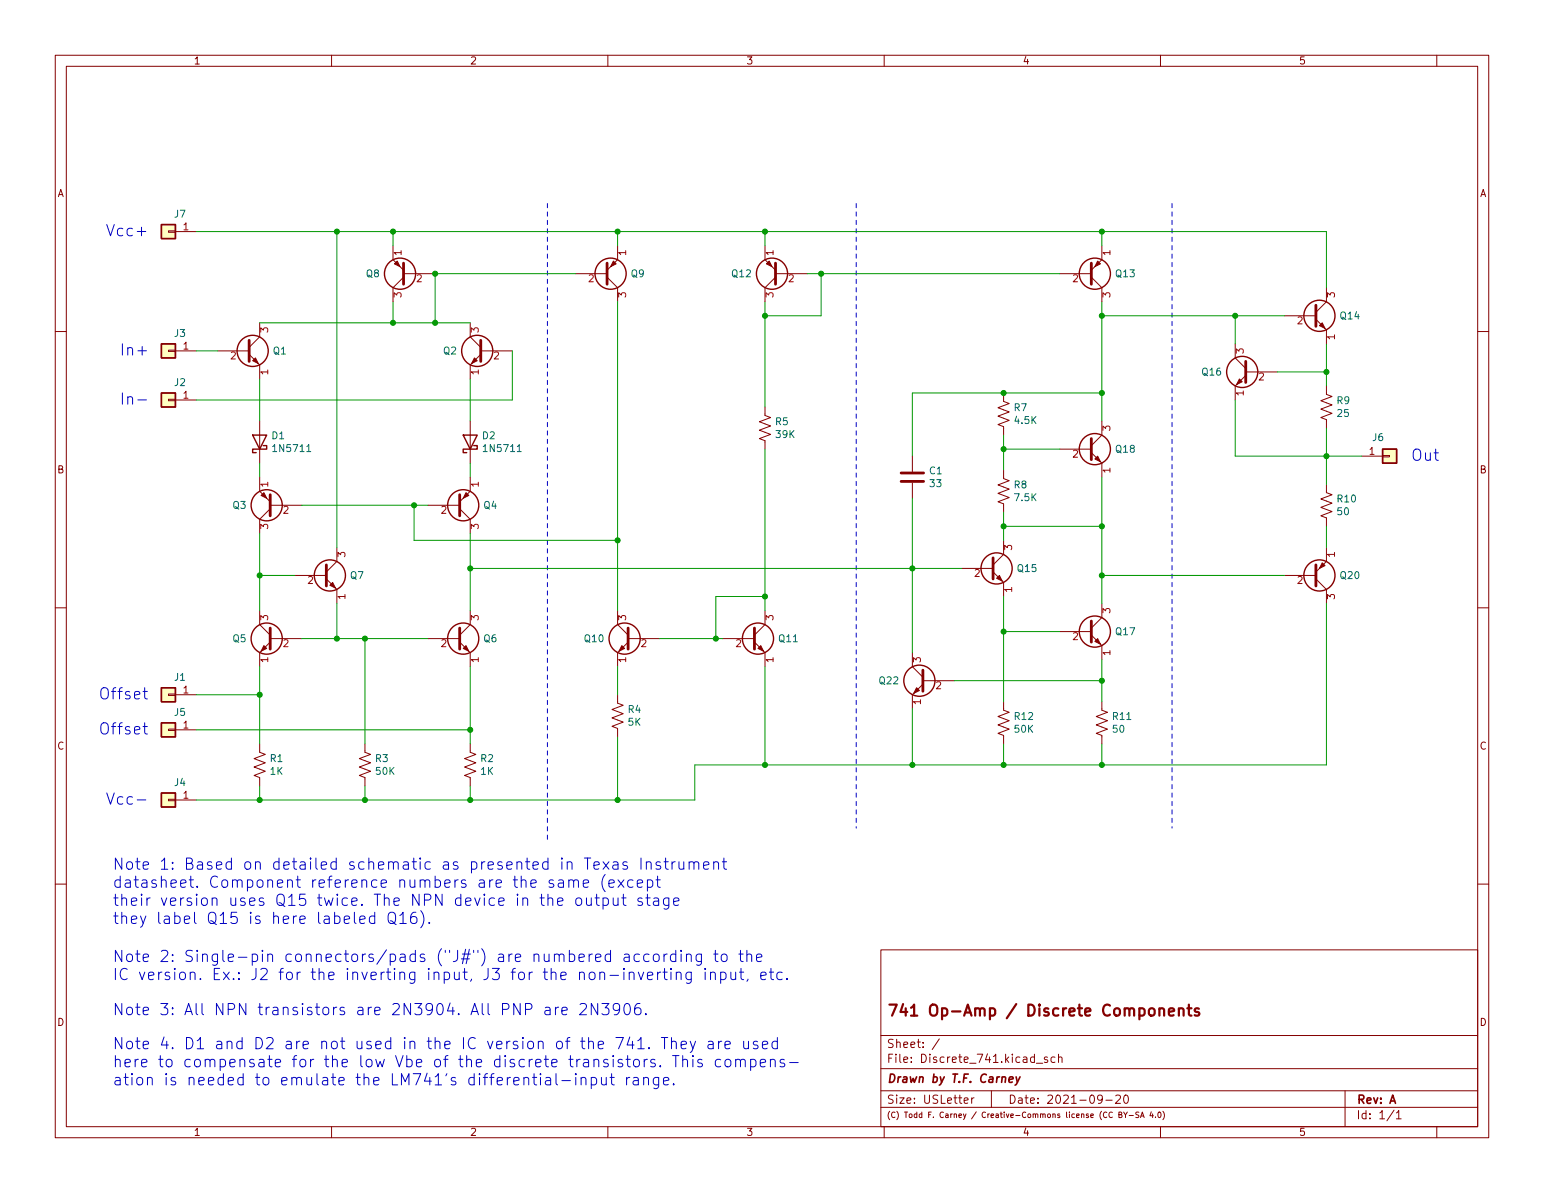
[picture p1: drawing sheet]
<svg xmlns="http://www.w3.org/2000/svg" width="279mm" height="216mm" viewBox="0 0 279 216" stroke-linecap="round" stroke-linejoin="round" font-family="sans-serif">
<g fill="none" stroke="#840000" stroke-width=".18">
<path d="M10 10h259.4v195.9h-259.4zM12 12h255.4v191.9h-255.4zM60 10v2M110 10v2M160 10v2M210 10v2M260 10v2M10 60h2M30.5 41.8h1.2v.2h-1.2zM31.7 41.9h3.9M47 58.4v2.6l-1.9 1.9M71.1 44.5v2.5l1.9 1.9"/>
<path d="M73 49.5h5.7M73 50.2l-1.9 1.9v2.5M85.1 58.4v2.6l1.9 1.9M104.1 49.5h5.8M109.9 50.2l1.9 1.9v2.5M111.8 44.5v2.5l-1.9 1.9M138.4 44.5v2.5l1.9 1.9M140.3 50.2l-1.9 1.9v2.5M140.3 49.5h5.7M191.8 49.5h5.7M197.5 50.2l1.9 1.9v2.5M199.4 44.5v2.5l-1.9 1.9"/>
<path d="M232.4 57.2h5.7M238.1 57.8l1.9 1.9v2.5M240 52.1v2.5l-1.9 1.9M267.4 60h2M30.5 72.3h1.2v.2h-1.2zM30.5 63.4h1.2v.2h-1.2zM31.7 63.5h3.9M31.7 72.4h3.9M39.4 63.5h5.7M45.1 64.1l1.9 1.9v2.6M47 76.2v7.6M85.1 76.2v7.6"/>
<path d="M87 64.1l-1.9 1.9v2.6M87 63.5h5.7M138.4 73.7v1.5l1 .4-2 .7 2 .8-2 .8 2 .7-2 .8 1 .4v1.5M181.6 71.1v1.5l1 .4-2 .8 2 .7-2 .8 2 .8-2 .7 1 .4v1.5M199.4 76.2v2.5l-1.9 1.9M223.5 62.2v2.6l1.9 1.9M225.4 67.9l-1.9 2v2.5M225.4 67.3h5.7M240 69.9v1.5l1 .4-2 .7 2 .8-2 .7 2 .8-2 .8 1 .3v1.6M47 86.4v2.5l1.9 1.9M48.9 92.1l-1.9 1.9v2.5M48.9 91.4h5.7"/>
<path d="M61 99.1v2.5l-1.9 1.9M77.5 91.4h5.7M83.2 92.1l1.9 1.9v2.5M85.1 86.4v2.5l-1.9 1.9M165.1 82.6v2.7M165.1 87.4v2.8M181.6 85.1v1.5l1 .4-2 .8 2 .7-2 .8 2 .7-2 .8 1 .4v1.5M181.6 97.8v2.5l-1.9 1.9M191.8 81.3h5.7M197.5 81.9l1.9 1.9v2.6M240 99.1v2.5l-1.9 1.9M240 87.6v1.6l1 .3-2 .8 2 .8-2 .7 2 .8-2 .7 1 .4v1.6"/>
<path d="M246.4 82.6h3.8M250.2 82.4h1.3v.3h-1.3zM10 110h2M47 110.5v2.5l1.9 1.9M48.9 116.2l-1.9 1.9v2.6M48.9 115.6h5.7M53.3 104.1h5.8M59.1 104.8l1.9 1.9v2.5M77.5 115.6h5.7M83.2 116.2l1.9 1.9v2.6M85.1 110.5v2.5l-1.9 1.9M111.8 110.5v2.5l1.9 1.9"/>
<path d="M113.7 116.2l-1.9 1.9v2.6M113.7 115.6h5.7M130.8 115.6h5.7M136.5 116.2l1.9 1.9v2.6M138.4 110.5v2.5l-1.9 1.9M165.1 118.1v2.6l1.9 1.9M174 102.9h5.7M179.7 103.5l1.9 1.9v2.6M191.8 114.3h5.7M197.5 114.9l1.9 1.9v2.6M199.4 109.2v2.6l-1.9 1.9M232.4 104.1h5.7"/>
<path d="M238.1 104.8l1.9 1.9v2.5M267.4 110h2M30.5 125.6h1.2v.3h-1.2zM30.5 132h1.2v.2h-1.2zM31.7 125.7h3.9M31.7 132.1h3.9M47 134.6v1.5l1 .4-2 .8 2 .7-2 .8 2 .8-2 .7 1 .4v1.5M66 134.6v1.5l1.1 .4-2.1 .8 2.1 .7-2.1 .8 2.1 .8-2.1 .7 1 .4v1.5M85.1 134.6v1.5l1 .4-2 .8 2 .7-2 .8 2 .8-2 .7 1 .4v1.5M111.8 125.7v1.6l1 .3-2.1 .8 2.1 .8-2.1 .7 2.1 .8-2.1 .7 1.1 .4v1.6M167 123.8l-1.9 1.9v2.6M167 123.2h5.7"/>
<path d="M181.6 127v1.5l1 .4-2 .8 2 .7-2 .8 2 .8-2 .7 1 .4v1.5M199.4 127v1.5l1 .4-2 .8 2 .7-2 .8 2 .8-2 .7 1 .4v1.5M10 160h2M30.5 144.7h1.2v.2h-1.2zM31.7 144.8h3.9M267.4 160h2M159.4 171.9h108v32h-108zM159.4 197.4h108M159.4 193.4h108M159.4 187.4h108M170 188l-1.3 1.9M174.5 199.2l.7-.2-.1-.3h-.4l-.2 .2v.7h.6"/>
<path d="M175.8 198.7v1M176.3 198.7h-.3l-.2 .3M179.4 197.4v3M187.5 192.4h1.2M189.5 191.4l-.3-.1-.2 .2v.2l.5 .2v.3h-.5M190.9 191.4l-.4-.1-.3 .3v.4l.1 .2h.6M191.5 191.4l.3-.1 .3 .1 .1 .9M191.5 190.8v1.5M199.5 198.8l-.3 .3h-.3l-.3-.3 .2-.6h.4l.2 .1a.99 .99 0 0 1-.4 1.4h-.2M200.1 199.1h1.2M201.9 198.3l.6-.1 .2 .1 .1 .3-1 1.1h1M203.5 198.3l.2-.1a.8 .8 0 0 1 .5 .7 .8 .8 0 0 1-.5 .8l-.2-.2-.2-.4z"/>
<path d="M243.4 197.4v6.5M60 203.9v2M110 203.9v2M159.4 200.4h108M160 203.9v2M201.3 201.3a.44 .44 0 0 0-.6 .5 .44 .44 0 0 0 .6 .4M202.5 201.7h.4l.1-.4h-.5v1h.4l.1-.4-.2-.2M203.3 201.3l.4 .5 .3-.5M203.7 201.8v.5M204.3 201.9h.8M206.1 201.3h-.4l-.2 .1 .1 .3 .4 .2v.3h-.5M206.4 202.3l.3-1 .3 1"/>
<path d="M206.5 202h.5M208.3 201.2l-.2 .7h.6M208.6 201.6v.7M209.1 202.2v.1M209.7 201.3h.1a.53 .53 0 0 1 .3 .5 .53 .53 0 0 1-.3 .5 .66 .66 0 0 1-.1-1zM210 203.9v2M210.4 201.1a1.15 1.15 0 0 1 0 1.5M252.3 200.9l-1.3 1.9M252.7 201.4l.4-.4v1.5M252.7 202.5h.8M260 203.9v2"/>
</g>
<path d="M182.6 195.4l.7-.2v-.2h-.6l-.1 .7 .1 .2 .5-.1M183.9 194.9l.2 1M184.6 194.9l-.7 1.3-.2 .2" fill="none" stroke="#840000" stroke-width=".3"/>
<path d="M208 182.7a.54 .54 0 0 1 .5-.2 .54 .54 0 0 1 .4 .4v.5a.54 .54 0 0 1-.5 .4 .54 .54 0 0 1-.5-.4zM209.8 182.7a.5 .5 0 0 1 .9 .1v1M209.8 182.5v1.3M211.5 183.1l1-.2-.1-.3-.6-.1-.3 .3 .1 .9 .2 .1 .6-.1M213.3 182.7a.5 .5 0 0 1 .9 .1v1M213.3 182.5v1.3M214.9 182.5h.7M215.1 181.8v1.7l.1 .2 .4 .1M216.9 182.6l-.4-.1-.3 .3 .1 .2 .6 .2 .1 .2-.1 .3-.1 .1-.6-.1" fill="none" stroke="#840000" stroke-width=".4"/>
<g fill="none" stroke="#840000" stroke-width=".51">
<path d="M73 47.6v3.8M109.9 47.6v3.8M140.3 47.6v3.8M197.5 47.6v3.8M238.1 55.2v3.9M45.1 61.6v3.8M87 61.6v3.8M197.5 79.4v3.8M225.4 65.4v3.8M48.9 89.5v3.8M83.2 89.5v3.8M163.1 87.1h4"/>
<path d="M163.1 85.6h4M48.9 113.7v3.8M59.1 102.2v3.8M83.2 113.7v3.8M113.7 113.7v3.8M136.5 113.7v3.8M179.7 101v3.8M197.5 112.4v3.8M238.1 102.2v3.8M167 121.3v3.8"/>
</g>
<g fill="#840000" stroke="#840000" stroke-width=".18">
<path d="M198.1 116.1l.5-.5 .5 1z"/>
<path d="M224.3 68.6l.5 .5-1 .5z"/>
<path d="M239.3 101.9l.5 .5-1 .5z"/>
<path d="M138.7 47.8l.5-.6 .5 1.1z"/>
<path d="M180.3 104.6l.5-.5 .6 1.1z"/>
<path d="M238.8 58.9l.5-.5 .5 1z"/>
<path d="M165.9 124.5l.5 .5-1 .5z"/>
<path d="M198.6 47.2l.5 .6-1 .5z"/>
<path d="M198.1 83.1l.5-.5 .5 1z"/>
<path d="M112.5 116.8l.5 .5-1 .6z"/>
<path d="M111 47.2l.5 .6-1 .5z"/>
<path d="M137.2 117.3l.5-.5 .5 1.1z"/>
<path d="M47.8 116.8l.5 .5-1.1 .6z"/>
<path d="M59.7 105.9l.5-.5 .5 1z"/>
<path d="M83.8 117.3l.5-.5 .5 1.1z"/>
<path d="M71.4 47.8l.5-.6 .5 1.1z"/>
<path d="M84.3 89.2l.5 .5-1 .5z"/>
<path d="M47.2 89.7l.6-.5 .5 1z"/>
<path d="M85.9 64.8l.5 .5-1.1 .5z"/>
<path d="M46.2 64.8l.5 1-1-.5z"/>
</g>
<g fill="none" stroke="#840000" stroke-width=".25">
<path d="M29.2 40.6h2.5v2.6h-2.5zM29.2 71.1h2.5v2.6h-2.5zM29.2 62.2h2.5v2.6h-2.5zM45.7 78.7h2.6l-1.3 2.6zM83.8 78.7h2.6l-1.3 2.6zM47.6 80.6h.7v.7h-2.6v.6h.7M85.7 80.6h.7v.7h-2.6v.6h.7M250.2 81.3h2.5v2.5h-2.5zM29.2 124.5h2.5v2.5h-2.5zM29.2 130.8h2.5v2.6h-2.5zM29.2 143.5h2.5v2.6h-2.5z"/>
<circle cx="72.4" cy="49.5" r="2.82"/>
<circle cx="110.5" cy="49.5" r="2.82"/>
<circle cx="139.7" cy="49.5" r="2.82"/>
<circle cx="198.1" cy="49.5" r="2.82"/>
<circle cx="238.8" cy="57.1" r="2.82"/>
<circle cx="45.7" cy="63.5" r="2.82"/>
<circle cx="86.4" cy="63.5" r="2.82"/>
<circle cx="224.8" cy="67.3" r="2.82"/>
<circle cx="48.3" cy="91.4" r="2.82"/>
<circle cx="83.8" cy="91.4" r="2.82"/>
<circle cx="198.1" cy="81.3" r="2.82"/>
<circle cx="48.3" cy="115.6" r="2.82"/>
<circle cx="59.7" cy="104.1" r="2.82"/>
<circle cx="83.8" cy="115.6" r="2.82"/>
<circle cx="113" cy="115.6" r="2.82"/>
<circle cx="137.2" cy="115.6" r="2.82"/>
<circle cx="180.3" cy="102.9" r="2.82"/>
<circle cx="198.1" cy="114.3" r="2.82"/>
<circle cx="238.8" cy="104.1" r="2.82"/>
<circle cx="166.4" cy="123.2" r="2.82"/>
</g>
<g fill="#ffffc2" stroke="#ffffc2" stroke-width=".18">
<path d="M250.2 81.3h2.5v2.5h-2.5z"/>
<path d="M29.2 40.6h2.5v2.6h-2.5z"/>
<path d="M29.2 124.5h2.5v2.5h-2.5z"/>
<path d="M29.2 130.8h2.5v2.6h-2.5z"/>
<path d="M29.2 143.5h2.5v2.6h-2.5z"/>
<path d="M29.2 71.1h2.5v2.6h-2.5z"/>
<path d="M29.2 62.2h2.5v2.6h-2.5z"/>
</g>
<path d="M55.5 81.7h.7M93.6 81.7h.7" fill="none" stroke="#006464" stroke-width=".18"/>
<g fill="none" stroke="#0000c2" stroke-width=".18">
<path d="M24.8 41.9h1.6M25 63.5h1.5M25 72.4h1.5M25.9 131.5h.8M25.9 125.1h.8M26.2 130.8v1.7l.1 .2 .4 .1M26.2 124.5v1.7l.1 .2 .4 .1M24.8 144.8h1.6M101.1 159.3l.2-.1 .6 .1 .1 1.3M102 159.7l-.7 .1a.4 .4 0 0 0-.3 .4 .4 .4 0 0 0 .3 .4l.7-.1M102.9 159.4a.5 .5 0 0 1 .9 .1v1.1M102.9 159.2v1.4"/>
<path d="M103.8 159.5l.3-.3 .5 .1 .1 1.3M105.5 159.9l1-.2-.1-.4-.6-.1-.3 .3 .1 1 .2 .1 .6-.1M109.1 156l1.1 1.3M109.5 158.3a2.33 2.33 0 0 0 0 3.1M110.2 159.9l1-.2-.1-.4-.6-.1-.3 .3 .1 1 .2 .1 .6-.1M110.2 156l-1.1 1.3M111 156.1l.2-.1 .5 .1 .1 1.2M111.8 156.4l-.6 .1a.4 .4 0 0 0-.3 .4 .4 .4 0 0 0 .3 .4l.6-.1M111.8 159.2l1.1 1.4M112.9 159.2l-1.1 1.4M113.5 156.1l-.5-.1-.3 .2 .1 .3 .7 .2 .1 .2-.1 .3-.2 .1-.6-.1M114.5 159.3l-.5-.1-.4 .4v.6l.2 .3 .2 .1 .5-.1"/>
<path d="M115.3 159.9l1-.2-.1-.4-.6-.1-.3 .3 .1 1 .2 .1 .6-.1M116 155.3v2M117 156.2a.5 .5 0 0 1 .8 0v1.1M117 156v1.3M117.2 159.3l.5-.1 .4 .4v.6l-.2 .3-.2 .1-.5-.1M117.2 159.2v2.1M118.7 159.2h.8M119 158.6v1.7l.1 .2 .4 .1M119.5 156.1l-.5-.1-.3 .2 .1 .3 .7 .2 .1 .2-.1 .3-.2 .1-.6-.1M120.2 156h.7M120.4 155.3v1.7l.1 .2 .4 .1M121.6 156v1.3"/>
<path d="M122.2 156l-.4 .1-.2 .2M122.9 156l.1 1.2a.55 .55 0 0 0 .7-.1M123.7 156v1.3M124.7 156.2a.5 .5 0 0 1 .9 0v1.1M124.7 156v1.3M125.6 156.2l.3-.2 .5 .1v1.2M127.3 156.6l1-.2-.1-.3-.6-.1-.3 .2 .1 1 .2 .1 .6-.1M129.2 156.2a.5 .5 0 0 1 .8 0v1.1M129.2 156v1.3M130.7 156h.8M131 155.3v1.7l.1 .2 .4 .1M67.8 165.9l-.6-.1-.4 .4v.5l.2 .3 .2 .1 .6-.1"/>
<path d="M67.8 165.1v2M70.3 165.4a.68 .68 0 0 1 .8-.3 .68 .68 0 0 1 .5 .7v.6a.68 .68 0 0 1-.7 .8 .68 .68 0 0 1-.7-.8zM70.6 166.6a1.02 1.02 0 0 1 .9 .6l.2 .1M72.4 165.7l.5-.6v2M72.4 167.1h1.1M75.3 165.1a.8 .8 0 0 0-1 .9v.7l.2 .3 .6 .1 .3-.2 .1-.6-.2-.3-.6-.1-.4 .4M76.1 164.8a2.33 2.33 0 0 1 0 3.1M77.7 166.9l.1 .1-.1 .1-.1-.1 .1-.1v.2M104.3 162.7a.55 .55 0 0 1 .5-.2 .55 .55 0 0 1 .5 .4v.6a.55 .55 0 0 1-.6 .4 .55 .55 0 0 1-.5-.4zM106.1 162.5l.1 1.3a.55 .55 0 0 0 .8-.1M107 162.5v1.4M107.7 162.5h.7"/>
<path d="M108 161.8v1.8l.1 .2 .3 .1M109.1 162.6l.6-.1 .4 .4v.6l-.2 .3-.2 .1-.6-.1M109.1 162.5v2M111 162.5l.1 1.3a.55 .55 0 0 0 .7-.1M111.8 162.5v1.4M112.5 162.5h.8M112.8 161.8v1.8l.1 .2 .4 .1M113 172.8l.2-.1 .6 .1 .1 1.2M113.9 173.1l-.7 .1a.4 .4 0 0 0-.3 .4 .4 .4 0 0 0 .3 .4l.7-.1M115.5 175.9l.5 1.4 .5-1.4M115.7 172.8l-.6-.1-.4 .3v.6l.2 .3 .2 .1 .6-.1M116.2 162.6l-.5-.1-.3 .3 .1 .3 .7 .2 .1 .2-.1 .3-.2 .1-.6-.1"/>
<path d="M116.9 162.5h.7M117.2 161.8v1.8l.1 .2 .3 .1M117.2 176.6l.9-.2-.1-.4-.6-.1-.2 .3 .1 1 .1 .1 .6-.1M117.4 172.8l-.5-.1-.4 .3v.6l.2 .3 .2 .1 .5-.1M118.3 162.6l.2-.1 .6 .1 .1 1.3M118.3 172.9a.55 .55 0 0 1 .6-.2 .55 .55 0 0 1 .4 .3v.6a.55 .55 0 0 1-.5 .4 .55 .55 0 0 1-.6-.4zM119 175.9v1.4M119.2 163l-.7 .1a.4 .4 0 0 0-.3 .4 .4 .4 0 0 0 .3 .4l.7-.1M119.6 175.9l-.4 .1-.2 .3M120 175.9h.7M120.2 172.7v1.3M120.3 175.3v1.7l.1 .2 .3 .1"/>
<path d="M120.7 172.7l-.3 .1-.2 .2M121 162.5v1.6a.55 .55 0 0 1-.8 .3M121 162.6l-.6-.1-.3 .4v.6l.2 .3 .1 .1 .6-.1M121.4 175.3l-.1 .1h.1h.1l-.1-.1v.1M121.4 175.9v1.4M121.9 163.2l1-.2-.1-.4-.6-.1-.3 .3 .1 1 .2 .1 .6-.1M122.3 172.8l-.6-.1-.4 .3v.6l.2 .3 .2 .1 .6-.1M122.3 172v2M122.4 176.1a.5 .5 0 0 1 .9 .1v1.1M122.4 175.9v1.4M123.3 172l-.1 .1 .1 .1 .1-.1-.1-.1v.2M123.3 172.7v1.3"/>
<path d="M124.2 172.9a.5 .5 0 0 1 .9 .1v1M124.2 172.7v1.3M125.1 175.9v1.7a.55 .55 0 0 1-.9 .3M125.1 176l-.6-.1-.4 .4v.6l.2 .3 .2 .1 .6-.1M126.9 172.7v1.6a.55 .55 0 0 1-.8 .3M126.9 172.8l-.5-.1-.4 .3v.6l.2 .3 .2 .1 .5-.1M127.6 175.3l-.1 .1h.1h.1l-.1-.1v.1M127.6 175.9v1.4M128.6 176.1a.5 .5 0 0 1 .8 .1v1.1M128.6 175.9v1.4M129.2 172.7h.7M129.4 172v1.7l.1 .2 .4 .1"/>
<path d="M130.4 176l.6-.1 .4 .4v.6l-.2 .3-.2 .1-.6-.1M130.4 175.9v2.1M130.7 172.8a.55 .55 0 0 1 .9 .2v.6a.55 .55 0 0 1-.6 .4 .55 .55 0 0 1-.5-.4v-.6zM132.3 175.9v1.3a.55 .55 0 0 0 .8-.1M133.1 175.9v1.4M133.7 172.7h.8M133.8 175.9h.8M134 172v1.7l.1 .2 .4 .1M134.1 175.3v1.7l.1 .2 .4 .1M135.2 172.9a.5 .5 0 0 1 .8 .1v1M135.2 172v2M135.3 177.2l-.1 .4"/>
<path d="M136.9 173.3l1-.2-.1-.3-.6-.1-.3 .3 .1 .9 .2 .1 .6-.1M137.7 176.6l.9-.2-.1-.4-.5-.1-.3 .3 .1 1 .2 .1 .5-.1M139.2 175.9h.8M139.5 175.3v1.7l.1 .2 .4 .1M141.5 176l-.5-.1-.4 .4v.6l.2 .3 .2 .1 .5-.1M142.4 177.1l.1 .1-.1 .1-.1-.1 .1-.1v.2M98.7 182.4l.2-.1 .6 .1v1.2M99.5 182.8l-.6 .1a.4 .4 0 0 0-.3 .3 .4 .4 0 0 0 .3 .4l.6-.1M100.5 182.3v1.3M100.6 194.3v1.7l.3 .3M101.1 182.3l-.4 .1-.2 .3M101.7 183l.9-.2-.1-.4-.5-.1-.3 .3 .1 .9 .2 .1 .5-.1"/>
<path d="M101.7 195.6h1.5M104.2 195v1.3M105 181.8l.3-.2 .6 .1a.55 .55 0 0 1 .1 .8l-1.1 1.1h1.2M105.2 195.2a.5 .5 0 0 1 .8 .1v1M105.2 195v1.3M107 195.1l.6-.1 .4 .4v.5l-.2 .3-.2 .1-.6-.1M107 195v2M108.2 181.6v2l-1.2-2v2M108.8 195l.1 1.2a.55 .55 0 0 0 .8-.1M108.9 181.6h1.3l-.7 .8a.55 .55 0 0 1 .7 .4v.4l-.2 .3-.8 .1-.3-.2M109.7 195v1.3M110.4 195h.8"/>
<path d="M110.7 194.3v1.7l.1 .2 .4 .1M112.1 182.5l-.4 .4-.5-.1-.2-.3v-.5l.2-.3 .5-.1 .3 .2a1.34 1.34 0 0 1-.5 1.8h-.3M113.1 181.8a.49 .49 0 0 1 .5-.2 .49 .49 0 0 1 .4 .4 1.05 1.05 0 0 1-.6 1.6 1.24 1.24 0 0 1-.3-1.8zM113.4 195v1.3M114 195l-.4 .1-.2 .3M114.6 195.1l.2-.1 .6 .1 .1 1.2M115.4 188.3l.6-.5v2M115.4 189.8h1.2M115.5 195.5l-.7 .1a.4 .4 0 0 0-.3 .3 .4 .4 0 0 0 .3 .4l.7-.1M115.8 181.6a.8 .8 0 0 0-1 .9v.7l.2 .3 .6 .1 .3-.2 .1-.6-.2-.3-.6-.1-.4 .4M116.5 195.2a.5 .5 0 0 1 .9 .1v1M116.5 195v1.3"/>
<path d="M116.9 183.4l.1 .1-.1 .1-.1-.1 .1-.1v.2M117.4 189.6l.1 .1-.1 .1v-.1v-.1v.2M118.5 191.8l-.5-.1-.3 .3 .1 .3 .7 .2 .1 .2-.1 .3-.2 .1-.6-.1M119.2 195v1.6a.55 .55 0 0 1-.9 .3M119.2 195.1l-.6-.1-.4 .4v.5l.2 .3 .2 .1 .6-.1M119.5 192.9l.1 .1-.1 .1-.1-.1 .1-.1v.2M119.7 187.8h1.1M120.1 195.7l.9-.2-.1-.4-.5-.1-.3 .3 .1 .9 .2 .1 .5-.1M120.3 187.8v2M121.5 188.6a.5 .5 0 0 1 .9 .1v1.1M121.5 187.8v2M121.7 191h1.2"/>
<path d="M121.9 196.1l.1 .1-.1 .1-.1-.1 .1-.1v.2M122.3 191v2.1M123.3 189.1l.9-.2-.1-.4-.6-.1-.2 .3 .1 1 .1 .1 .6-.1M123.5 191.9a.5 .5 0 0 1 .9 .1v1.1M123.5 191v2.1M124.9 188.4l.5 1.4M125.4 191l-.1 .1 .1 .1 .1-.1-.1-.1v.2M125.4 191.7v1.4M125.9 188.4l-.7 1.9-.3 .2M127 191.8l-.5-.1-.2 .3 .1 .3 .6 .2 .1 .2-.1 .3-.2 .1-.5-.1M128.2 188.5l.2-.1 .6 .1 .1 1.3M129.1 188.9l-.7 .1a.4 .4 0 0 0-.3 .4 .4 .4 0 0 0 .3 .4l.7-.1"/>
<path d="M130 188.4v1.4M130.4 191.8l-.6-.1-.4 .4v.6l.2 .3 .2 .1 .6-.1M130.6 188.4l-.4 .1-.2 .3M131.2 189.1l1-.2-.1-.4-.6-.1-.3 .3 .1 1 .2 .1 .6-.1M131.3 191.9a.55 .55 0 0 1 .5-.2 .55 .55 0 0 1 .5 .4v.6a.55 .55 0 0 1-.6 .4 .55 .55 0 0 1-.5-.4zM133.1 191.9a.5 .5 0 0 1 .9 .1v1.1M133.1 191.7v1.4M134 192l.3-.3 .5 .1 .1 1.3M134.6 188.4l.1 1.3a.55 .55 0 0 0 .7-.1M135.4 188.4v1.4M135.8 191.8l.6-.1 .4 .4v.6l-.2 .3-.2 .1-.6-.1M135.8 191.7v2"/>
<path d="M137.1 188.5l-.5-.1-.3 .3 .1 .3 .7 .2 .1 .2-.1 .3-.2 .1-.6-.1M137.6 192.4l.9-.2-.1-.4-.5-.1-.3 .3 .1 1 .2 .1 .5-.1M138 189.1l.9-.2-.1-.4-.5-.1-.3 .3 .1 1 .2 .1 .5-.1M139.4 191.9a.5 .5 0 0 1 .9 .1v1.1M139.4 191.7v1.4M140.7 188.5l-.6-.1-.4 .4v.6l.2 .3 .2 .1 .6-.1M140.7 187.8v2M141.9 191.8l-.5-.1-.2 .3 .1 .3 .6 .2 .1 .2-.1 .3-.2 .1-.5-.1M142.9 192.3h1.5"/>
</g>
<path d="M99.1 36.8v115.6M154.9 36.8v113.1M212.1 36.8v113.1" fill="none" stroke="#0000c2" stroke-width=".18" stroke-dasharray=".8 .8"/>
<g fill="none" stroke="#009600" stroke-width=".18">
<path d="M35.6 41.9h204.4v10.2M47 58.4h38.1M61 41.9v57.2M71.1 41.9v2.6M71.1 54.6v3.8M104.1 49.5h-25.4v8.9M111.8 41.9v2.6M111.8 54.6v55.9M138.4 41.9v2.6M138.4 54.6v19.1M146 49.5h45.8M148.6 49.5v7.7h-10.2"/>
<path d="M199.4 41.9v2.6M199.4 54.6v21.6M199.4 57.2h33M223.5 57.2v5M35.6 63.5h3.8M47 68.6v7.6M85.1 68.6v7.6M92.7 63.5v8.9h-57.1M181.6 78.7v6.4M199.4 71.1h-34.3v11.5M223.5 72.4v10.2h22.9M231.1 67.3h8.9"/>
<path d="M240 62.2v7.7M240 77.5v10.1M47 83.8v2.6M47 96.5v14M54.6 91.4h22.9M74.9 91.4v6.4h36.9M85.1 83.8v2.6M85.1 96.5v14M138.4 81.3v29.2M165.1 90.2v27.9M181.6 92.7v5.1M181.6 81.3h10.2"/>
<path d="M181.6 95.3h17.8M199.4 86.4v22.8M240 95.3v3.8M47 104.1h6.3M54.6 115.6h22.9M61 109.2v6.4M66 115.6v19M85.1 102.9h88.9M119.4 115.6h11.4M138.4 108h-8.9v7.6M181.6 108v19M181.6 114.3h10.2"/>
<path d="M199.4 119.4v7.6M199.4 104.1h33M240 109.2v29.2h-114.3v6.4h-90.1M35.6 132.1h49.5M35.6 125.7h11.4M47 120.7v13.9M85.1 120.7v13.9M111.8 120.7v5M111.8 133.4v11.4M138.4 120.7v17.7M165.1 128.3v10.1M172.7 123.2h26.7"/>
<path d="M181.6 134.6v3.8M199.4 134.6v3.8M47 142.2v2.6M66 142.2v2.6M85.1 142.2v2.6"/>
</g>
<g fill="#009600" stroke="#009600" stroke-width=".18">
<circle cx="85.1" cy="132.1" r=".46"/>
<circle cx="138.4" cy="138.4" r=".46"/>
<circle cx="165.1" cy="138.4" r=".46"/>
<circle cx="165.1" cy="102.9" r=".46"/>
<circle cx="111.8" cy="144.8" r=".46"/>
<circle cx="111.8" cy="97.8" r=".46"/>
<circle cx="129.5" cy="115.6" r=".46"/>
<circle cx="138.4" cy="108" r=".46"/>
<circle cx="66" cy="115.6" r=".46"/>
<circle cx="85.1" cy="102.9" r=".46"/>
<circle cx="85.1" cy="144.8" r=".46"/>
<circle cx="199.4" cy="71.1" r=".46"/>
<circle cx="223.5" cy="57.2" r=".46"/>
<circle cx="199.4" cy="138.4" r=".46"/>
<circle cx="199.4" cy="123.2" r=".46"/>
<circle cx="199.4" cy="57.2" r=".46"/>
<circle cx="199.4" cy="41.9" r=".46"/>
<circle cx="240" cy="82.6" r=".46"/>
<circle cx="240" cy="67.3" r=".46"/>
<circle cx="181.6" cy="138.4" r=".46"/>
<circle cx="47" cy="144.8" r=".46"/>
<circle cx="66" cy="144.8" r=".46"/>
<circle cx="47" cy="104.1" r=".46"/>
<circle cx="78.7" cy="58.4" r=".46"/>
<circle cx="111.8" cy="41.9" r=".46"/>
<circle cx="47" cy="125.7" r=".46"/>
<circle cx="61" cy="115.6" r=".46"/>
<circle cx="138.4" cy="41.9" r=".46"/>
<circle cx="148.6" cy="49.5" r=".46"/>
<circle cx="181.6" cy="71.1" r=".46"/>
<circle cx="181.6" cy="81.3" r=".46"/>
<circle cx="199.4" cy="104.1" r=".46"/>
<circle cx="181.6" cy="114.3" r=".46"/>
<circle cx="138.4" cy="57.2" r=".46"/>
<circle cx="199.4" cy="95.3" r=".46"/>
<circle cx="181.6" cy="95.3" r=".46"/>
<circle cx="78.7" cy="49.5" r=".46"/>
<circle cx="61" cy="41.9" r=".46"/>
<circle cx="71.1" cy="41.9" r=".46"/>
<circle cx="71.1" cy="58.4" r=".46"/>
<circle cx="74.9" cy="91.4" r=".46"/>
</g>
<g font-size="2.8" fill="#0000c2">
<text x="19" y="42.8">Vcc+</text>
<text x="21.6" y="64.4">In+</text>
<text x="21.6" y="73.2">In-</text>
<text x="255.3" y="83.4">Out</text>
<text x="17.8" y="126.6">Offset</text>
<text x="17.8" y="132.9">Offset</text>
<text x="19" y="145.6">Vcc-</text>
<text x="20.3" y="157.4">Note 1: Based on detailed schematic as presented in Texas Instrument</text>
<text x="20.3" y="160.7">datasheet. Component reference numbers are the same (except</text>
<text x="20.3" y="164">their version uses Q15 twice. The NPN device in the output stage</text>
<text x="20.3" y="167.2">they label Q15 is here labeled Q16).</text>
<text x="20.3" y="174.1">Note 2: Single-pin connectors/pads (&quot;J#&quot;) are numbered according to the</text>
<text x="20.3" y="177.4">IC version. Ex.: J2 for the inverting input, J3 for the non-inverting input, etc.</text>
<text x="20.3" y="183.7">Note 3: All NPN transistors are 2N3904. All PNP are 2N3906.</text>
<text x="20.3" y="189.9">Note 4. D1 and D2 are not used in the IC version of the 741. They are used</text>
<text x="20.3" y="193.2">here to compensate for the low Vbe of the discrete transistors. This compens-</text>
<text x="20.3" y="196.4">ation is needed to emulate the LM741's differential-input range.</text>
</g>
<text font-size="2.8" fill="#840000" x="160.4" y="183.9">741 Op-Amp / Discrete Components</text>
<g font-size="2.1" fill="#840000">
<text x="160.4" y="189.7">Sheet: /</text>
<text x="160.4" y="196">Drawn by T.F. Carney</text>
<text x="160.4" y="192.4">File: Discrete_741.kicad_sch</text>
<text x="160.4" y="199.7">Size: USLetter</text>
<text x="182.4" y="199.7">Date: 2021-09-20</text>
<text x="245.4" y="199.7">Rev: A</text>
<text x="245.4" y="202.5">Id: 1/1</text>
</g>
<g font-size="1.8" fill="#840000">
<text x="35" y="11.6">1</text>
<text x="85" y="11.6">2</text>
<text x="135" y="11.6">3</text>
<text x="185" y="11.6">4</text>
<text x="235" y="11.6">5</text>
<text x="10.3" y="35.6">A</text>
<text x="267.7" y="35.6">A</text>
<text x="10.3" y="85.7">B</text>
<text x="267.7" y="85.7">B</text>
<text x="10.3" y="135.6">C</text>
<text x="267.7" y="135.6">C</text>
<text x="10.3" y="185.7">D</text>
<text x="267.7" y="185.7">D</text>
<text x="35" y="205.6">1</text>
<text x="85" y="205.6">2</text>
<text x="135" y="205.6">3</text>
<text x="185" y="205.6">4</text>
<text x="235" y="205.6">5</text>
</g>
<g font-size="1.8" fill="#006464">
<text x="31.6" y="39.4">J7</text>
<text x="66.3" y="50.2">Q8</text>
<text x="114.2" y="50.2">Q9</text>
<text x="132.5" y="50.2">Q12</text>
<text x="202" y="50.2">Q13</text>
<text x="242.6" y="57.8">Q14</text>
<text x="31.6" y="61">J3</text>
<text x="49.4" y="64.1">Q1</text>
<text x="80.2" y="64.1">Q2</text>
<text x="31.6" y="69.8">J2</text>
<text x="217.6" y="67.9">Q16</text>
<text x="140.3" y="76.9">R5</text>
<text x="183.5" y="74.4">R7</text>
<text x="183.7" y="76.7">4.5K</text>
<text x="241.9" y="73.1">R9</text>
<text x="242.1" y="75.4">25</text>
<text x="49.2" y="79.5">D1</text>
<text x="49.7" y="81.8">1N5711</text>
<text x="87.3" y="79.5">D2</text>
<text x="87.8" y="81.8">1N5711</text>
<text x="140.5" y="79.2">39K</text>
<text x="202" y="81.9">Q18</text>
<text x="248.4" y="79.8">J6</text>
<text x="168.2" y="85.8">C1</text>
<text x="168.3" y="88.1">33</text>
<text x="183.5" y="88.4">R8</text>
<text x="42.1" y="92.1">Q3</text>
<text x="87.5" y="92.1">Q4</text>
<text x="183.7" y="90.7">7.5K</text>
<text x="242.1" y="90.9">R10</text>
<text x="242.1" y="93.2">50</text>
<text x="63.4" y="104.8">Q7</text>
<text x="184.2" y="103.5">Q15</text>
<text x="242.6" y="104.8">Q20</text>
<text x="42.1" y="116.2">Q5</text>
<text x="87.5" y="116.2">Q6</text>
<text x="105.8" y="116.2">Q10</text>
<text x="141" y="116.2">Q11</text>
<text x="202" y="114.9">Q17</text>
<text x="31.6" y="123.2">J1</text>
<text x="159.2" y="123.8">Q22</text>
<text x="31.6" y="129.5">J5</text>
<text x="113.7" y="129">R4</text>
<text x="113.7" y="131.3">5K</text>
<text x="183.6" y="130.3">R12</text>
<text x="201.4" y="130.3">R11</text>
<text x="48.9" y="137.9">R1</text>
<text x="68" y="137.9">R3</text>
<text x="87" y="137.9">R2</text>
<text x="183.6" y="132.6">50K</text>
<text x="201.4" y="132.6">50</text>
<text x="31.6" y="142.2">J4</text>
<text x="48.9" y="140.2">1K</text>
<text x="68.1" y="140.2">50K</text>
<text x="87" y="140.2">1K</text>
</g>
<g font-size="1.8" fill="#a90000">
<text x="33.2" y="41.7">1</text>
<text x="72.6" y="46.2" transform="rotate(-90 72.6 46.2)">1</text>
<text x="113.3" y="46.2" transform="rotate(-90 113.3 46.2)">1</text>
<text x="140" y="46.2" transform="rotate(-90 140 46.2)">1</text>
<text x="200.9" y="46.2" transform="rotate(-90 200.9 46.2)">1</text>
<text x="72.6" y="53.8" transform="rotate(-90 72.6 53.8)">3</text>
<text x="75.4" y="51.1">2</text>
<text x="106.5" y="51.1">2</text>
<text x="113.3" y="53.8" transform="rotate(-90 113.3 53.8)">3</text>
<text x="140" y="53.8" transform="rotate(-90 140 53.8)">3</text>
<text x="142.7" y="51.1">2</text>
<text x="194.1" y="51.1">2</text>
<text x="200.9" y="53.8" transform="rotate(-90 200.9 53.8)">3</text>
<text x="241.6" y="53.8" transform="rotate(-90 241.6 53.8)">3</text>
<text x="234.8" y="58.7">2</text>
<text x="33.2" y="63.2">1</text>
<text x="41.7" y="65">2</text>
<text x="48.5" y="60.2" transform="rotate(-90 48.5 60.2)">3</text>
<text x="86.6" y="60.2" transform="rotate(-90 86.6 60.2)">3</text>
<text x="89.4" y="65">2</text>
<text x="225" y="64" transform="rotate(-90 225 64)">3</text>
<text x="241.6" y="61.5" transform="rotate(-90 241.6 61.5)">1</text>
<text x="48.5" y="67.8" transform="rotate(-90 48.5 67.8)">1</text>
<text x="86.6" y="67.8" transform="rotate(-90 86.6 67.8)">1</text>
<text x="225" y="71.6" transform="rotate(-90 225 71.6)">1</text>
<text x="227.8" y="68.8">2</text>
<text x="33.2" y="72.1">1</text>
<text x="200.9" y="78" transform="rotate(-90 200.9 78)">3</text>
<text x="194.1" y="82.8">2</text>
<text x="247.8" y="82.3">1</text>
<text x="48.5" y="88.1" transform="rotate(-90 48.5 88.1)">1</text>
<text x="86.6" y="88.1" transform="rotate(-90 86.6 88.1)">1</text>
<text x="200.9" y="85.6" transform="rotate(-90 200.9 85.6)">1</text>
<text x="48.5" y="95.7" transform="rotate(-90 48.5 95.7)">3</text>
<text x="51.3" y="93">2</text>
<text x="79.8" y="93">2</text>
<text x="86.6" y="95.7" transform="rotate(-90 86.6 95.7)">3</text>
<text x="62.5" y="100.8" transform="rotate(-90 62.5 100.8)">3</text>
<text x="183.1" y="99.6" transform="rotate(-90 183.1 99.6)">3</text>
<text x="241.6" y="100.8" transform="rotate(-90 241.6 100.8)">1</text>
<text x="55.7" y="105.7">2</text>
<text x="176.4" y="104.4">2</text>
<text x="183.1" y="107.2" transform="rotate(-90 183.1 107.2)">1</text>
<text x="234.8" y="105.7">2</text>
<text x="48.5" y="112.3" transform="rotate(-90 48.5 112.3)">3</text>
<text x="62.5" y="108.4" transform="rotate(-90 62.5 108.4)">1</text>
<text x="86.6" y="112.3" transform="rotate(-90 86.6 112.3)">3</text>
<text x="113.3" y="112.3" transform="rotate(-90 113.3 112.3)">3</text>
<text x="140" y="112.3" transform="rotate(-90 140 112.3)">3</text>
<text x="200.9" y="111" transform="rotate(-90 200.9 111)">3</text>
<text x="241.6" y="108.4" transform="rotate(-90 241.6 108.4)">3</text>
<text x="48.5" y="119.9" transform="rotate(-90 48.5 119.9)">1</text>
<text x="51.3" y="117.1">2</text>
<text x="79.8" y="117.1">2</text>
<text x="86.6" y="119.9" transform="rotate(-90 86.6 119.9)">1</text>
<text x="113.3" y="119.9" transform="rotate(-90 113.3 119.9)">1</text>
<text x="116" y="117.1">2</text>
<text x="133.2" y="117.1">2</text>
<text x="140" y="119.9" transform="rotate(-90 140 119.9)">1</text>
<text x="166.6" y="119.9" transform="rotate(-90 166.6 119.9)">3</text>
<text x="194.1" y="115.8">2</text>
<text x="200.9" y="118.6" transform="rotate(-90 200.9 118.6)">1</text>
<text x="33.2" y="125.5">1</text>
<text x="169.4" y="124.7">2</text>
<text x="33.2" y="131.8">1</text>
<text x="166.6" y="127.5" transform="rotate(-90 166.6 127.5)">1</text>
<text x="33.2" y="144.5">1</text>
</g>
<text font-size="1.4" fill="#840000" x="160.4" y="202.3">(C) Todd F. Carney / Creative-Commons license (CC BY-SA 4.0)</text>
</svg>
